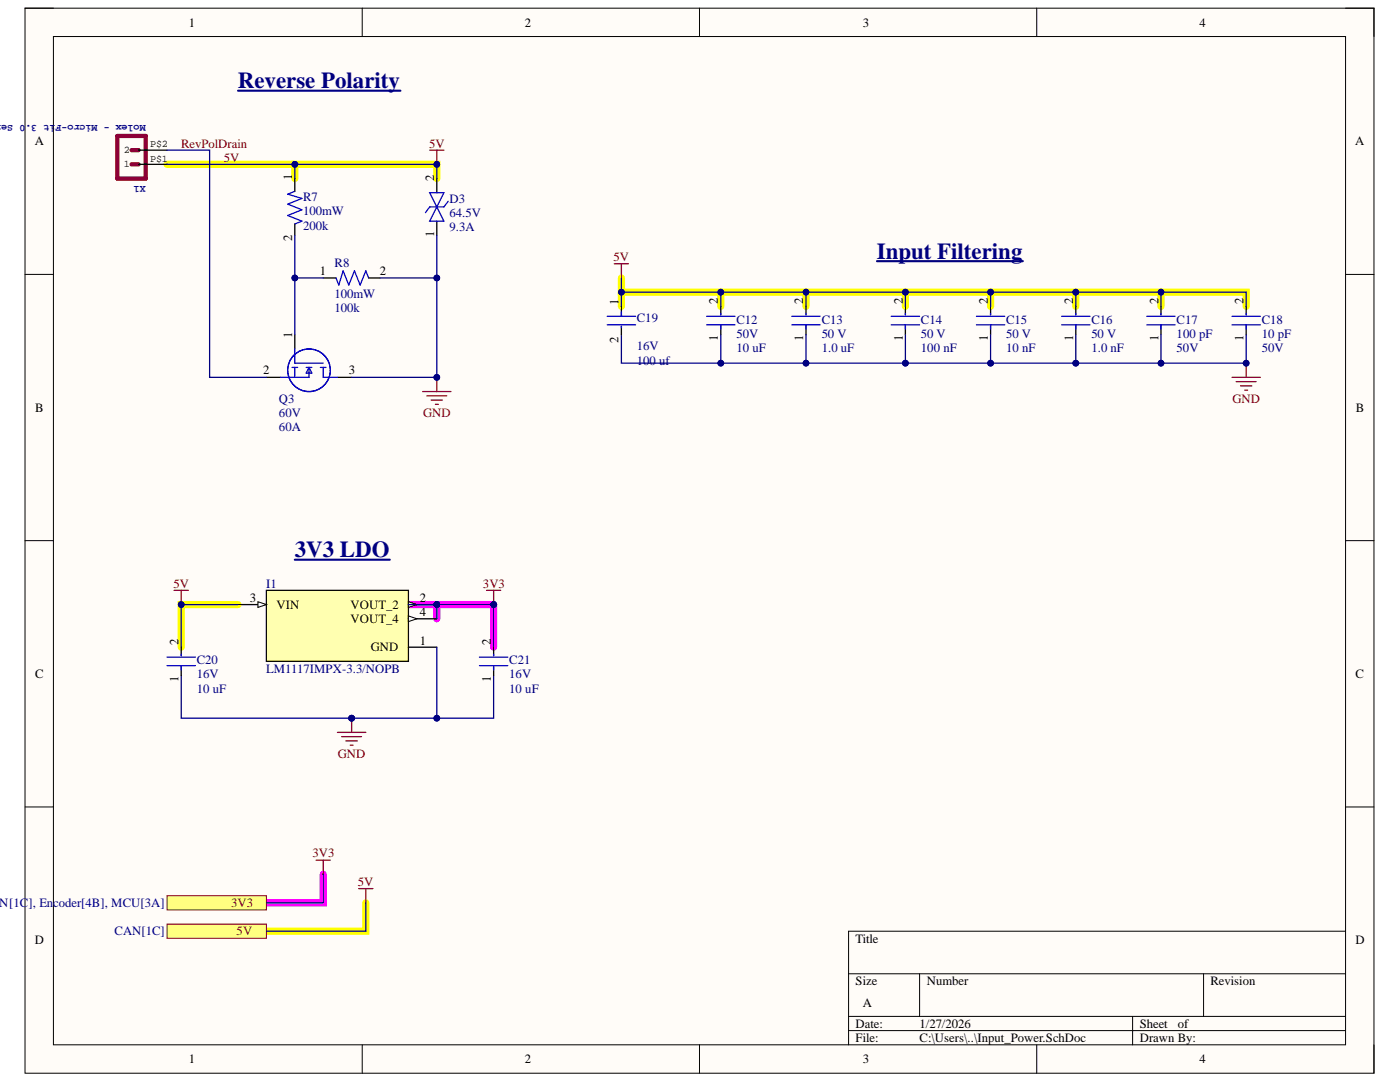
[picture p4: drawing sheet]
<svg xmlns="http://www.w3.org/2000/svg" width="279mm" height="216mm" viewBox="0 0 279 216" stroke-linecap="round" stroke-linejoin="round" font-family="sans-serif">
<path d="M5 1.6h269.2v212.5h-269.2z" fill-rule="evenodd" fill="#fffcf8"/>
<path d="M5 1.6h269.2v212.5h-269.2z" fill="none" stroke="#000" stroke-width=".2"/>
<path d="M10.7 7.3h257.8v201.2h-257.8z" fill-rule="evenodd" fill="#fffcf8"/>
<g fill="none" stroke="#000" stroke-width=".2">
<path d="M5 1.6h5.7M10.7 7.3h257.8v201.2h-257.8zM72.3 1.6v5.7M139.6 1.6v5.7M206.9 1.6v5.7M268.5 1.6h5.7v5.7M5 54.8h5.7M268.5 54.8h5.7M5 107.9h5.7M268.5 107.9h5.7M5 161h5.7M268.5 161h5.7"/>
<path d="M169.4 194.3h99.1M183.5 194.3v8.5M240.2 194.3v8.5M268.5 185.8h-99.1v22.7M72.3 208.5v5.6M139.6 208.5v5.6M169.4 202.8h99.1M169.4 205.6h99.1M206.9 208.5v5.6M226 202.8v5.7M274.2 208.5v5.6"/>
</g>
<path d="M33.3 32.8h25.5M58.8 35.6v-2.8h28.4v2.8M124 58.3v2.8M124 55.5v2.8h124.7v2.8M143.9 58.3v2.8M160.9 58.3v2.8M180.7 58.3v2.8M197.7 58.3v2.8M214.7 58.3v2.8M231.7 58.3v2.8M47.5 120.6h-11.3v8.5M73 180.1v5.7h-19.8" fill="none" stroke="#ff0" stroke-width="1.4"/>
<path d="M81.5 120.6h17v8.5M87.2 120.6v2.9M64.5 174.5v5.6h-11.3" fill="none" stroke="#f0f" stroke-width="1.4"/>
<path d="M23.4 27.1h5.7v8.5h-5.7zM26.2 30h1.5M26.2 32.8h1.5" fill="none" stroke="#800000" stroke-width=".85"/>
<path d="M27.7 32.8h5.6M27.7 30h5.6M58.8 35.6v2.6M87.2 35.6v2.9M58.8 44.7v2.3M64.5 55.5h2.6M73.6 55.5h2.2M87.2 44.1v2.9M53.2 75.3h2.8M58.8 66.8v2.8M67.3 75.3h2.9" fill="none" stroke="#000" stroke-width=".25"/>
<g fill="none" stroke="#00f" stroke-width=".25">
<path d="M58.8 38.2l-1.4 .5 2.9 .9-2.9 1.1 2.9 1.2-2.9 1.1 2.9 1.1-1.5 .6M85.8 38.5h2.8l-1.4 2.8zM67.1 55.5l.5 1.4 .9-2.9 1.1 2.9 1.1-2.9 1.2 2.9 1.1-2.9 .6 1.5M87.2 41.3l1.4 2.8h-2.8zM89.4 40.2l-.8 1.1h-2.8l-.9 1.1M58.3 73.3h1.1M58.8 69.6v2.9h5.7M58.8 73.3v2M61.1 73.3h1.1M61.7 73.3v2h-5.7M61.7 73.3l.5 1.1h-1.1zM63.9 73.3h1.2"/>
<path d="M64.5 73.3v2h2.8"/>
<circle cx="61.7" cy="73.9" r="4.3"/>
</g>
<path d="M84.3 78.1h5.7M85.2 79h4M86 79.8h2.3M87.2 75.3v2.8M86.9 80.7h.6" fill="none" stroke="#800000" stroke-width=".25"/>
<circle cx="87.2" cy="75.3" r=".57" fill="#000080"/>
<circle cx="87.2" cy="75.3" r=".57" fill="none" stroke="#000080" stroke-width=".2"/>
<path d="M85.8 30h2.8M87.2 30v2.8" fill="none" stroke="#800000" stroke-width=".25"/>
<circle cx="87.2" cy="32.8" r=".57" fill="#000080"/>
<circle cx="87.2" cy="32.8" r=".57" fill="none" stroke="#000080" stroke-width=".2"/>
<path d="M33.3 178.7h19.9v2.9h-19.9z" fill-rule="evenodd" fill="#ffff80"/>
<path d="M33.3 178.7h19.9v2.9h-19.9z" fill="none" stroke="#800000" stroke-width=".2"/>
<path d="M33.3 184.4h19.9v2.8h-19.9z" fill-rule="evenodd" fill="#ffff80"/>
<path d="M33.3 184.4h19.9v2.8h-19.9z" fill="none" stroke="#800000" stroke-width=".2"/>
<path d="M63.1 171.6h2.8M64.5 171.6v2.9M71.6 177.3h2.8M73 177.3v2.8" fill="none" stroke="#800000" stroke-width=".25"/>
<path d="M58.8 47v19.8" fill="none" stroke="#000080" stroke-width=".25"/>
<circle cx="58.8" cy="55.5" r=".57" fill="#000080"/>
<circle cx="58.8" cy="55.5" r=".57" fill="none" stroke="#000080" stroke-width=".2"/>
<path d="M58.8 55.5h5.7" fill="none" stroke="#000080" stroke-width=".25"/>
<circle cx="58.8" cy="55.5" r=".57" fill="#000080"/>
<circle cx="58.8" cy="55.5" r=".57" fill="none" stroke="#000080" stroke-width=".2"/>
<path d="M87.2 47v28.3h-17" fill="none" stroke="#000080" stroke-width=".25"/>
<circle cx="87.2" cy="55.5" r=".57" fill="#000080"/>
<circle cx="87.2" cy="55.5" r=".57" fill="none" stroke="#000080" stroke-width=".2"/>
<circle cx="87.2" cy="75.3" r=".57" fill="#000080"/>
<circle cx="87.2" cy="75.3" r=".57" fill="none" stroke="#000080" stroke-width=".2"/>
<path d="M75.8 55.5h11.4" fill="none" stroke="#000080" stroke-width=".25"/>
<circle cx="87.2" cy="55.5" r=".57" fill="#000080"/>
<circle cx="87.2" cy="55.5" r=".57" fill="none" stroke="#000080" stroke-width=".2"/>
<path d="M58.8 35.6v-2.8h28.4v2.8" fill="none" stroke="#000080" stroke-width=".25"/>
<circle cx="58.8" cy="32.8" r=".57" fill="#000080"/>
<circle cx="58.8" cy="32.8" r=".57" fill="none" stroke="#000080" stroke-width=".2"/>
<circle cx="87.2" cy="32.8" r=".57" fill="#000080"/>
<circle cx="87.2" cy="32.8" r=".57" fill="none" stroke="#000080" stroke-width=".2"/>
<path d="M33.3 32.8h25.5" fill="none" stroke="#000080" stroke-width=".25"/>
<circle cx="58.8" cy="32.8" r=".57" fill="#000080"/>
<circle cx="58.8" cy="32.8" r=".57" fill="none" stroke="#000080" stroke-width=".2"/>
<path d="M33.3 30h8.5v45.3h11.4M64.5 174.5v5.6h-11.3M73 180.1v5.7h-19.8" fill="none" stroke="#000080" stroke-width=".25"/>
<path d="M175 52.1h29.1" fill="none" stroke="#000080" stroke-width=".42"/>
<g fill="none" stroke="#000" stroke-width=".25">
<path d="M143.9 61.1v1.7M143.9 64.8v2M160.9 61.1v1.7M160.9 64.8v2M180.7 61.1v1.7M180.7 64.8v2M197.7 61.1v1.7M197.7 64.8v2M214.7 61.1v1.7M214.7 64.8v2M231.7 61.1v1.7M231.7 64.8v2"/>
<path d="M248.7 61.1v1.7M248.7 64.8v2"/>
</g>
<g fill="none" stroke="#00f" stroke-width=".25">
<path d="M141 64.8h5.7M141 63.1h5.7M143.9 62.5v.3M143.9 64.8v.9M158 64.8h5.7M158 63.1h5.7M160.9 62.5v.3M160.9 64.8v.9M177.9 64.8h5.6M177.9 63.1h5.6M180.7 62.6v.2M180.7 64.8v.9"/>
<path d="M194.9 64.8h5.6M194.9 63.1h5.6M197.7 62.6v.2M197.7 64.8v.9M211.9 64.8h5.6M211.9 63.1h5.6M214.7 62.6v.2M214.7 64.8v.9M228.9 64.8h5.6M228.9 63.1h5.6M231.7 62.6v.2M231.7 64.8v.9"/>
<path d="M245.9 64.8h5.6M245.9 63.1h5.6M248.7 62.6v.2M248.7 64.8v.9"/>
</g>
<path d="M245.9 75.3h5.6M246.7 76.2h4M247.6 77h2.2M248.4 77.8h.6M248.7 72.5v2.8" fill="none" stroke="#800000" stroke-width=".25"/>
<circle cx="248.7" cy="72.5" r=".57" fill="#000080"/>
<circle cx="248.7" cy="72.5" r=".57" fill="none" stroke="#000080" stroke-width=".2"/>
<path d="M122.6 52.6h2.8M124 52.6v2.9" fill="none" stroke="#800000" stroke-width=".25"/>
<path d="M124 55.5v2.8h124.7v2.8" fill="none" stroke="#000080" stroke-width=".25"/>
<circle cx="124" cy="58.3" r=".57" fill="#000080"/>
<circle cx="124" cy="58.3" r=".57" fill="none" stroke="#000080" stroke-width=".2"/>
<circle cx="143.9" cy="58.3" r=".57" fill="#000080"/>
<circle cx="143.9" cy="58.3" r=".57" fill="none" stroke="#000080" stroke-width=".2"/>
<circle cx="160.9" cy="58.3" r=".57" fill="#000080"/>
<circle cx="160.9" cy="58.3" r=".57" fill="none" stroke="#000080" stroke-width=".2"/>
<circle cx="180.7" cy="58.3" r=".57" fill="#000080"/>
<circle cx="180.7" cy="58.3" r=".57" fill="none" stroke="#000080" stroke-width=".2"/>
<circle cx="197.7" cy="58.3" r=".57" fill="#000080"/>
<circle cx="197.7" cy="58.3" r=".57" fill="none" stroke="#000080" stroke-width=".2"/>
<circle cx="214.7" cy="58.3" r=".57" fill="#000080"/>
<circle cx="214.7" cy="58.3" r=".57" fill="none" stroke="#000080" stroke-width=".2"/>
<circle cx="231.7" cy="58.3" r=".57" fill="#000080"/>
<circle cx="231.7" cy="58.3" r=".57" fill="none" stroke="#000080" stroke-width=".2"/>
<path d="M231.7 58.3v2.8" fill="none" stroke="#000080" stroke-width=".25"/>
<circle cx="231.7" cy="58.3" r=".57" fill="#000080"/>
<circle cx="231.7" cy="58.3" r=".57" fill="none" stroke="#000080" stroke-width=".2"/>
<path d="M214.7 58.3v2.8" fill="none" stroke="#000080" stroke-width=".25"/>
<circle cx="214.7" cy="58.3" r=".57" fill="#000080"/>
<circle cx="214.7" cy="58.3" r=".57" fill="none" stroke="#000080" stroke-width=".2"/>
<path d="M197.7 58.3v2.8" fill="none" stroke="#000080" stroke-width=".25"/>
<circle cx="197.7" cy="58.3" r=".57" fill="#000080"/>
<circle cx="197.7" cy="58.3" r=".57" fill="none" stroke="#000080" stroke-width=".2"/>
<path d="M180.7 58.3v2.8" fill="none" stroke="#000080" stroke-width=".25"/>
<circle cx="180.7" cy="58.3" r=".57" fill="#000080"/>
<circle cx="180.7" cy="58.3" r=".57" fill="none" stroke="#000080" stroke-width=".2"/>
<path d="M160.9 58.3v2.8" fill="none" stroke="#000080" stroke-width=".25"/>
<circle cx="160.9" cy="58.3" r=".57" fill="#000080"/>
<circle cx="160.9" cy="58.3" r=".57" fill="none" stroke="#000080" stroke-width=".2"/>
<path d="M143.9 58.3v2.8" fill="none" stroke="#000080" stroke-width=".25"/>
<circle cx="143.9" cy="58.3" r=".57" fill="#000080"/>
<circle cx="143.9" cy="58.3" r=".57" fill="none" stroke="#000080" stroke-width=".2"/>
<path d="M231.7 66.8v5.7" fill="none" stroke="#000080" stroke-width=".25"/>
<circle cx="231.7" cy="72.5" r=".57" fill="#000080"/>
<circle cx="231.7" cy="72.5" r=".57" fill="none" stroke="#000080" stroke-width=".2"/>
<path d="M214.7 66.8v5.7" fill="none" stroke="#000080" stroke-width=".25"/>
<circle cx="214.7" cy="72.5" r=".57" fill="#000080"/>
<circle cx="214.7" cy="72.5" r=".57" fill="none" stroke="#000080" stroke-width=".2"/>
<path d="M197.7 66.8v5.7" fill="none" stroke="#000080" stroke-width=".25"/>
<circle cx="197.7" cy="72.5" r=".57" fill="#000080"/>
<circle cx="197.7" cy="72.5" r=".57" fill="none" stroke="#000080" stroke-width=".2"/>
<path d="M180.7 66.8v5.7" fill="none" stroke="#000080" stroke-width=".25"/>
<circle cx="180.7" cy="72.5" r=".57" fill="#000080"/>
<circle cx="180.7" cy="72.5" r=".57" fill="none" stroke="#000080" stroke-width=".2"/>
<path d="M160.9 66.8v5.7" fill="none" stroke="#000080" stroke-width=".25"/>
<circle cx="160.9" cy="72.5" r=".57" fill="#000080"/>
<circle cx="160.9" cy="72.5" r=".57" fill="none" stroke="#000080" stroke-width=".2"/>
<path d="M143.9 66.8v5.7h104.8v-5.7" fill="none" stroke="#000080" stroke-width=".25"/>
<circle cx="248.7" cy="72.5" r=".57" fill="#000080"/>
<circle cx="248.7" cy="72.5" r=".57" fill="none" stroke="#000080" stroke-width=".2"/>
<circle cx="231.7" cy="72.5" r=".57" fill="#000080"/>
<circle cx="231.7" cy="72.5" r=".57" fill="none" stroke="#000080" stroke-width=".2"/>
<circle cx="214.7" cy="72.5" r=".57" fill="#000080"/>
<circle cx="214.7" cy="72.5" r=".57" fill="none" stroke="#000080" stroke-width=".2"/>
<circle cx="197.7" cy="72.5" r=".57" fill="#000080"/>
<circle cx="197.7" cy="72.5" r=".57" fill="none" stroke="#000080" stroke-width=".2"/>
<circle cx="180.7" cy="72.5" r=".57" fill="#000080"/>
<circle cx="180.7" cy="72.5" r=".57" fill="none" stroke="#000080" stroke-width=".2"/>
<circle cx="160.9" cy="72.5" r=".57" fill="#000080"/>
<circle cx="160.9" cy="72.5" r=".57" fill="none" stroke="#000080" stroke-width=".2"/>
<circle cx="143.9" cy="72.5" r=".57" fill="#000080"/>
<circle cx="143.9" cy="72.5" r=".57" fill="none" stroke="#000080" stroke-width=".2"/>
<path d="M47.5 18.1h32.4" fill="none" stroke="#000080" stroke-width=".42"/>
<path d="M124 58.3v2.8" fill="none" stroke="#000080" stroke-width=".25"/>
<circle cx="124" cy="58.3" r=".57" fill="#000080"/>
<circle cx="124" cy="58.3" r=".57" fill="none" stroke="#000080" stroke-width=".2"/>
<path d="M124 66.8v5.7h19.9" fill="none" stroke="#000080" stroke-width=".25"/>
<circle cx="143.9" cy="72.5" r=".57" fill="#000080"/>
<circle cx="143.9" cy="72.5" r=".57" fill="none" stroke="#000080" stroke-width=".2"/>
<circle cx="87.2" cy="120.6" r=".57" fill="#000080"/>
<circle cx="87.2" cy="120.6" r=".57" fill="none" stroke="#000080" stroke-width=".2"/>
<path d="M53.2 117.8h28.3v14.2h-28.3z" fill-rule="evenodd" fill="#ffffb0"/>
<path d="M53.2 117.8h28.3v14.2h-28.3zM47.5 120.6h5.7" fill="none" stroke="#000" stroke-width=".25"/>
<path d="M51.5 120.1l1.7 .5-1.7 .6z" fill="#f8fcff"/>
<path d="M51.5 120.1l1.7 .5-1.7 .6z" fill="none" stroke="#000" stroke-width=".2"/>
<path d="M81.5 120.6h5.7" fill="none" stroke="#000" stroke-width=".25"/>
<path d="M81.5 120.1l1.7 .5-1.7 .6z" fill="#f8fcff"/>
<path d="M81.5 120.1l1.7 .5-1.7 .6z" fill="none" stroke="#000" stroke-width=".2"/>
<circle cx="87.2" cy="120.6" r=".57" fill="#000080"/>
<circle cx="87.2" cy="120.6" r=".57" fill="none" stroke="#000080" stroke-width=".2"/>
<path d="M81.5 123.5h5.7" fill="none" stroke="#000" stroke-width=".25"/>
<path d="M81.5 122.9l1.7 .6-1.7 .5z" fill="#f8fcff"/>
<path d="M81.5 122.9l1.7 .6-1.7 .5z" fill="none" stroke="#000" stroke-width=".2"/>
<path d="M81.5 129.1h5.7" fill="none" stroke="#000" stroke-width=".25"/>
<path d="M67.3 146.1h5.7M68.2 147h4M69 147.8h2.3M69.9 148.7h.6M70.2 143.3v2.8" fill="none" stroke="#800000" stroke-width=".25"/>
<circle cx="70.2" cy="143.3" r=".57" fill="#000080"/>
<circle cx="70.2" cy="143.3" r=".57" fill="none" stroke="#000080" stroke-width=".2"/>
<path d="M87.2 120.6v2.9" fill="none" stroke="#000080" stroke-width=".25"/>
<circle cx="87.2" cy="120.6" r=".57" fill="#000080"/>
<circle cx="87.2" cy="120.6" r=".57" fill="none" stroke="#000080" stroke-width=".2"/>
<path d="M47.5 120.6h-11.3v8.5" fill="none" stroke="#000080" stroke-width=".25"/>
<circle cx="36.2" cy="120.6" r=".57" fill="#000080"/>
<circle cx="36.2" cy="120.6" r=".57" fill="none" stroke="#000080" stroke-width=".2"/>
<path d="M36.2 134.8v8.5h34" fill="none" stroke="#000080" stroke-width=".25"/>
<circle cx="70.2" cy="143.3" r=".57" fill="#000080"/>
<circle cx="70.2" cy="143.3" r=".57" fill="none" stroke="#000080" stroke-width=".2"/>
<path d="M87.2 129.1v14.2" fill="none" stroke="#000080" stroke-width=".25"/>
<circle cx="87.2" cy="143.3" r=".57" fill="#000080"/>
<circle cx="87.2" cy="143.3" r=".57" fill="none" stroke="#000080" stroke-width=".2"/>
<path d="M81.5 120.6h17" fill="none" stroke="#000080" stroke-width=".25"/>
<circle cx="87.2" cy="120.6" r=".57" fill="#000080"/>
<circle cx="87.2" cy="120.6" r=".57" fill="none" stroke="#000080" stroke-width=".2"/>
<circle cx="98.5" cy="120.6" r=".57" fill="#000080"/>
<circle cx="98.5" cy="120.6" r=".57" fill="none" stroke="#000080" stroke-width=".2"/>
<path d="M98.5 120.6v8.5" fill="none" stroke="#000080" stroke-width=".25"/>
<circle cx="98.5" cy="120.6" r=".57" fill="#000080"/>
<circle cx="98.5" cy="120.6" r=".57" fill="none" stroke="#000080" stroke-width=".2"/>
<path d="M98.5 134.8v8.5h-28.3" fill="none" stroke="#000080" stroke-width=".25"/>
<circle cx="70.2" cy="143.3" r=".57" fill="#000080"/>
<circle cx="70.2" cy="143.3" r=".57" fill="none" stroke="#000080" stroke-width=".2"/>
<circle cx="87.2" cy="143.3" r=".57" fill="#000080"/>
<circle cx="87.2" cy="143.3" r=".57" fill="none" stroke="#000080" stroke-width=".2"/>
<path d="M58.8 111.7h19" fill="none" stroke="#000080" stroke-width=".42"/>
<path d="M36.2 129.1v1.7M36.2 132.8v2M98.5 129.1v1.7M98.5 132.8v2" fill="none" stroke="#000" stroke-width=".25"/>
<path d="M33.3 132.8h5.7M33.3 131.1h5.7M36.2 130.6v.2M36.2 132.8v.9M95.7 132.8h5.6M95.7 131.1h5.6M98.5 130.6v.2M98.5 132.8v.9" fill="none" stroke="#00f" stroke-width=".25"/>
<path d="M34.8 117.8h2.8M36.2 117.8v2.8" fill="none" stroke="#800000" stroke-width=".25"/>
<circle cx="36.2" cy="120.6" r=".57" fill="#000080"/>
<circle cx="36.2" cy="120.6" r=".57" fill="none" stroke="#000080" stroke-width=".2"/>
<path d="M97.1 117.8h2.8M98.5 117.8v2.8" fill="none" stroke="#800000" stroke-width=".25"/>
<circle cx="98.5" cy="120.6" r=".57" fill="#000080"/>
<circle cx="98.5" cy="120.6" r=".57" fill="none" stroke="#000080" stroke-width=".2"/>
<path d="M124 61.1v2M124 65.1v1.7" fill="none" stroke="#000" stroke-width=".25"/>
<path d="M121.2 63.1h5.6M121.2 64.8h5.6M124 62.3v.8M124 65.1v.3" fill="none" stroke="#00f" stroke-width=".25"/>
<g font-size="4.6" fill="#000080">
<text x="47.5" y="17.6">Reverse Polarity</text>
<text x="175" y="51.6">Input Filtering</text>
<text x="58.8" y="111.2">3V3 LDO</text>
</g>
<g font-size="2.5">
<text x="37.7" y="5.3">1</text>
<text x="104.8" y="5.3">2</text>
<text x="172.2" y="5.3">3</text>
<text x="239.4" y="5.3">4</text>
<text x="6.9" y="29">A</text>
<text x="270.4" y="29">A</text>
<text x="58.3" y="35.9" transform="rotate(-90 58.3 35.9)">1</text>
<text x="86.6" y="36.2" transform="rotate(-90 86.6 36.2)">2</text>
<text x="86.6" y="47.4" transform="rotate(-90 86.6 47.4)">1</text>
<text x="58.3" y="48.1" transform="rotate(-90 58.3 48.1)">2</text>
<text x="63.8" y="54.9">1</text>
<text x="75.8" y="54.9">2</text>
<text x="123.5" y="60.8" transform="rotate(-90 123.5 60.8)">1</text>
<text x="143.3" y="60.6" transform="rotate(-90 143.3 60.6)">2</text>
<text x="160.3" y="60.6" transform="rotate(-90 160.3 60.6)">2</text>
<text x="180.2" y="60.6" transform="rotate(-90 180.2 60.6)">2</text>
<text x="197.2" y="60.6" transform="rotate(-90 197.2 60.6)">2</text>
<text x="214.2" y="60.6" transform="rotate(-90 214.2 60.6)">2</text>
<text x="231.2" y="60.6" transform="rotate(-90 231.2 60.6)">2</text>
<text x="248.2" y="60.6" transform="rotate(-90 248.2 60.6)">2</text>
<text x="58.3" y="67.3" transform="rotate(-90 58.3 67.3)">1</text>
<text x="123.5" y="68.5" transform="rotate(-90 123.5 68.5)">2</text>
<text x="143.3" y="68" transform="rotate(-90 143.3 68)">1</text>
<text x="160.3" y="68" transform="rotate(-90 160.3 68)">1</text>
<text x="180.2" y="68" transform="rotate(-90 180.2 68)">1</text>
<text x="197.2" y="68" transform="rotate(-90 197.2 68)">1</text>
<text x="214.2" y="68" transform="rotate(-90 214.2 68)">1</text>
<text x="231.2" y="68" transform="rotate(-90 231.2 68)">1</text>
<text x="248.2" y="68" transform="rotate(-90 248.2 68)">1</text>
<text x="52.5" y="74.7">2</text>
<text x="69.6" y="74.7">3</text>
<text x="7" y="82.2">B</text>
<text x="270.6" y="82.2">B</text>
<text x="49.8" y="120.1">3</text>
<text x="55.2" y="121.5">VIN</text>
<text x="70" y="121.5">VOUT_2</text>
<text x="70" y="124.3">VOUT_4</text>
<text x="83.8" y="120.1">2</text>
<text x="83.8" y="122.9">4</text>
<text x="35.6" y="128.6" transform="rotate(-90 35.6 128.6)">2</text>
<text x="74" y="130">GND</text>
<text x="83.8" y="128.6">1</text>
<text x="98" y="128.6" transform="rotate(-90 98 128.6)">2</text>
<text x="7" y="135.3">C</text>
<text x="35.6" y="136.1" transform="rotate(-90 35.6 136.1)">1</text>
<text x="98" y="136.1" transform="rotate(-90 98 136.1)">1</text>
<text x="270.5" y="135.3">C</text>
<text x="6.9" y="188.4">D</text>
<text x="170.8" y="188.1">Title</text>
<text x="270.5" y="188.4">D</text>
<text x="170.8" y="196.5">Size</text>
<text x="185" y="196.5">Number</text>
<text x="241.6" y="196.5">Revision</text>
<text x="172.2" y="200.9">A</text>
<text x="170.8" y="205.1">Date:</text>
<text x="170.8" y="207.9">File:</text>
<text x="183.5" y="205.1">1/27/2026</text>
<text x="183.5" y="207.9">C:\Users\..\Input_Power.SchDoc</text>
<text x="227.5" y="205.1">Sheet</text>
<text x="227.5" y="207.9">Drawn By:</text>
<text x="235.1" y="205.1">of</text>
<text x="37.7" y="212.2">1</text>
<text x="104.8" y="212.2">2</text>
<text x="172.2" y="212.2">3</text>
<text x="239.4" y="212.2">4</text>
</g>
<g font-size="2.5" fill="#800000">
<text x="36.1" y="29.4">RevPolDrain</text>
<text x="85.6" y="29.4">5V</text>
<text x="44.7" y="32.2">5V</text>
<text x="122.4" y="52">5V</text>
<text x="84.4" y="83.3">GND</text>
<text x="246" y="80.4">GND</text>
<text x="34.6" y="117.3">5V</text>
<text x="96.4" y="117.3">3V3</text>
<text x="67.4" y="151.3">GND</text>
<text x="62.4" y="171.1">3V3</text>
<text x="71.4" y="176.7">5V</text>
<text x="46.1" y="181">3V3</text>
<text x="47.2" y="186.6">5V</text>
</g>
<g font-size="2.5" fill="#000080">
<text x="60.5" y="40.2">R7</text>
<text x="89.7" y="40.4">D3</text>
<text x="60.5" y="43">100mW</text>
<text x="60.5" y="45.9">200k</text>
<text x="89.7" y="43.3">64.5V</text>
<text x="89.7" y="46.1">9.3A</text>
<text x="66.8" y="53.2">R8</text>
<text x="66.8" y="59.5">100mW</text>
<text x="66.8" y="62.3">100k</text>
<text x="127.1" y="64.2">C19</text>
<text x="147" y="64.6">C12</text>
<text x="164" y="64.6">C13</text>
<text x="183.8" y="64.6">C14</text>
<text x="200.8" y="64.6">C15</text>
<text x="217.8" y="64.6">C16</text>
<text x="234.8" y="64.6">C17</text>
<text x="251.8" y="64.6">C18</text>
<text x="127.1" y="69.9">16V</text>
<text x="147" y="67.3">50V</text>
<text x="147" y="70.2">10 uF</text>
<text x="164" y="67.3">50 V</text>
<text x="164" y="70.2">1.0 uF</text>
<text x="183.8" y="67.3">50 V</text>
<text x="183.8" y="70.2">100 nF</text>
<text x="200.8" y="67.3">50 V</text>
<text x="200.8" y="70.2">10 nF</text>
<text x="217.8" y="67.3">50 V</text>
<text x="217.8" y="70.2">1.0 nF</text>
<text x="234.8" y="67.3">100 pF</text>
<text x="234.8" y="70.2">50V</text>
<text x="251.8" y="67.3">10 pF</text>
<text x="251.8" y="70.2">50V</text>
<text x="127.1" y="72.8">100 uf</text>
<text x="55.7" y="83.3">60V</text>
<text x="55.7" y="80.4">Q3</text>
<text x="55.7" y="86">60A</text>
<text x="53.1" y="117.3">I1</text>
<text x="39.3" y="135.4">16V</text>
<text x="39.3" y="132.6">C20</text>
<text x="53.1" y="134.3">LM1117IMPX-3.3/NOPB</text>
<text x="101.6" y="135.4">16V</text>
<text x="101.6" y="132.6">C21</text>
<text x="39.3" y="138.3">10 uF</text>
<text x="101.6" y="138.3">10 uF</text>
<text x="0" y="181">N[1C], Encoder[4B], MCU[3A]</text>
<text x="22.8" y="186.6">CAN[1C]</text>
</g>
<g font-size="2" fill="#000080">
<text x="29.1" y="24.9" transform="rotate(-180 29.1 24.9)">Molex - Micro-Fit 3.0 Seri</text>
<text x="29.1" y="37.1" transform="rotate(-180 29.1 37.1)">X1</text>
</g>
<g font-size="2">
<text x="30" y="29.4">P$2</text>
<text x="24.7" y="33.3">1</text>
<text x="24.7" y="30.5">2</text>
<text x="30" y="32.2">P$1</text>
</g>
</svg>
